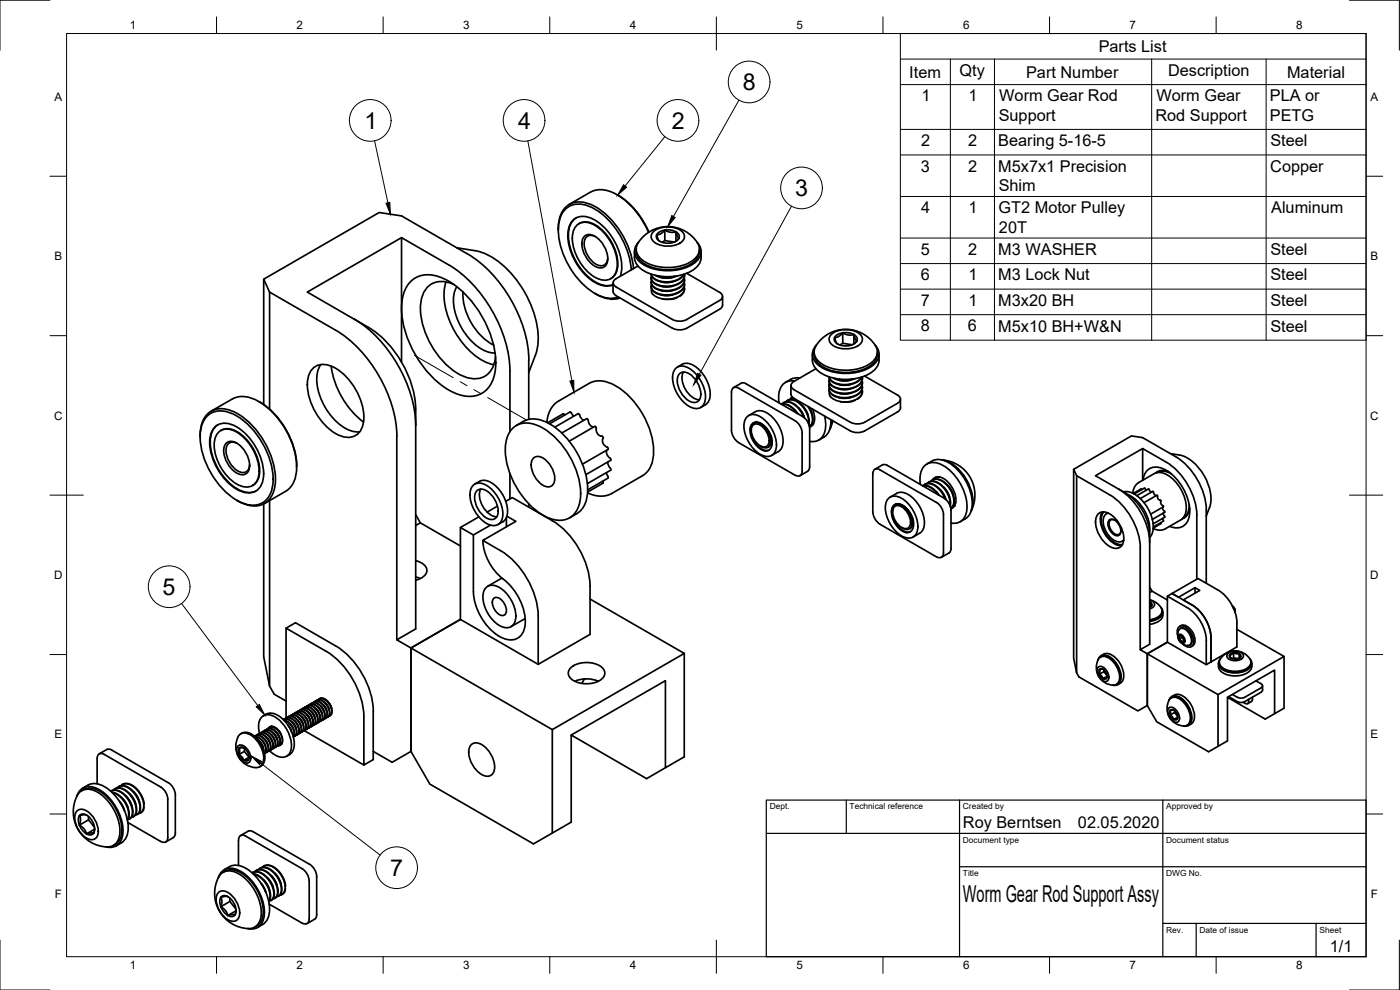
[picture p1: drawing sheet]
<svg xmlns="http://www.w3.org/2000/svg" width="420mm" height="297mm" viewBox="0 0 420 297" stroke-linecap="round" stroke-linejoin="round" font-family="sans-serif">
<!-- layer: Visible -->
<g fill="none" stroke="#000" stroke-width=".51">
<path d="M185.2 58.4l.4 .3M185.6 58.6a23.7 23.7 0 0 1 9.1 11.1M120.5 71.3l-28.3 16.3 14.2 8.2a31.9 31.9 0 0 1 17.4 20.4 24.1 24.1 0 0 1 .9 6.5l.1 66-5.7 3.3 4.2 2.4 14.9-8.5v-27.6M137.1 74.3a25 25 0 0 1 8.9 2 30.6 30.6 0 0 1 14.9 20 18 18 0 0 1-.2 10.3M167.5 69.1a8.1 8.1 0 0 1 4.1-8.1 9.7 9.7 0 0 1 9.1 2.4 25.7 25.7 0 0 1 9.4 17.2M170.9 61.3l6.3-3.7a8.7 8.7 0 0 1 9.1 1.6 25.3 25.3 0 0 1 8.3 10.5M172.9 67.9a4.1 4.1 0 0 1 5.6-.3 14.5 14.5 0 0 1 6.7 12.8 3.8 3.8 0 0 1-5.7 3.3 14.3 14.3 0 0 1-7.7-13.3l.2-1zM172.9 65.4a7 7 0 0 0-2.1 7.6 17.1 17.1 0 0 0 9.5 12.4 5.1 5.1 0 0 0 3.7 0M173.7 67.1a5.3 5.3 0 0 1 6.4 1.4 14.4 14.4 0 0 1 5.2 12.2 4.1 4.1 0 0 1-2 2.9M175.3 71a2.81 2.81 0 0 1 3.9 .4 7.7 7.7 0 0 1 2.9 7.8 2.32 2.32 0 0 1-3.6 .7 7.9 7.9 0 0 1-3.6-8.3zM178.7 71a2.14 2.14 0 0 0-2.5-.1 2.14 2.14 0 0 0-.9 2.3 7.2 7.2 0 0 0 4.8 6.5 2.04 2.04 0 0 0 2.3-2.3M190.4 75.5a5.5 5.5 0 0 0 3.9 6.3 14.9 14.9 0 0 0 14.8-1.6 4.9 4.9 0 0 0 1.3-4.7"/>
<path d="M190.9 74.8a5.3 5.3 0 0 0 4.3 5.3 14.3 14.3 0 0 0 13.2-1.7 4.1 4.1 0 0 0 1.5-3.6M191.5 79.8l-6.6 3.8a1.31 1.31 0 0 0-.9 1.3 1.31 1.31 0 0 0 .8 1.2l17.1 9.8 1.1 .4h1.9l1.2-.4 9.9-5.7M191.6 72.7a3.8 3.8 0 0 0 .6 6 14.8 14.8 0 0 0 16.5 0 3.8 3.8 0 0 0 .5-6M192.8 71.2a10.5 10.5 0 0 1 16.9 2.4 4.2 4.2 0 0 1-2.7 5.1 14.2 14.2 0 0 1-14.7-1.1 3.7 3.7 0 0 1-.2-5.6zM196.2 69.4a7.1 7.1 0 0 1 8.9 .5 2.1 2.1 0 0 1-1.1 3.1 7.2 7.2 0 0 1-8.2-.9 1.89 1.89 0 0 1 .4-2.7zM199.5 69.1v3.1M199.5 69a2.34 2.34 0 0 0-2.5 2.3l1 1.1M199.5 69h1.8l1.6 .6M202.4 72.6l-2.9-.4-.9 .5M202.9 69.6v2.8M202.9 69.6a1.56 1.56 0 0 1 .9 1.9M203.8 71.5a4.7 4.7 0 0 1-5.8 .9"/>
<path d="M203.8 71.5l-1.1 1M203.8 71.5l-.7-1.1a.71 .71 0 0 0-.3-.8 .71 .71 0 0 0-.8 .1l-1.7-.3a.86 .86 0 0 0-.9-.3 .86 .86 0 0 0-.6 .7l-.9 .5a.52 .52 0 0 0-.7 .2 .52 .52 0 0 0 .1 .7l.7 1.2M79.1 83.8v37.6M80.9 87.6v35.2M106.4 95.8a40.6 40.6 0 0 1 18.4 31.8M122.9 84.8a7.8 7.8 0 0 1 8.9-1.8 28 28 0 0 1 14.8 15.9 20.7 20.7 0 0 1 1.1 15.7 7.6 7.6 0 0 1-10.2 3.7 28 28 0 0 1-14.8-15.9 20.7 20.7 0 0 1-1.1-15.6zM133.8 84.6a19.1 19.1 0 0 0 2.8 15 19.7 19.7 0 0 0 11.6 9.8M136.2 85.3a6.5 6.5 0 0 0-8.7 1.8 13.8 13.8 0 0 0-.2 11.7 23.7 23.7 0 0 0 12.2 14.3 6.2 6.2 0 0 0 9-4.7l.2-1.3M137.1 86a11.5 11.5 0 0 0 .3 10.1 16.2 16.2 0 0 0 9.5 9.6l1.7 .2M138.9 87.6a18.3 18.3 0 0 0 9.2 15.9M178.5 88a8.9 8.9 0 0 0 7.6 1.4M184 84.9l.1 2.9 .7 .9 17.1 9.8 1.1 .4h1.9l1.2-.4 9.9-5.7"/>
<path d="M186.2 82.9a14.7 14.7 0 0 0-3.2-12.8 11.3 11.3 0 0 0-8.4-5.2 4.7 4.7 0 0 0-4.2 4.9 17.3 17.3 0 0 0 9.2 15.5 5.4 5.4 0 0 0 4.4 .1M189.4 81a24.3 24.3 0 0 0-11.3-18.5 7 7 0 0 0-8.5 .4 11.8 11.8 0 0 0-1.3 11 23.1 23.1 0 0 0 12.3 15.1 7.2 7.2 0 0 0 5 .1M195.4 82.3l.3 .8 1 .9 1.2 .4 2 .3h1.4l1.8-.6 1.3-.7 .8-1.1M195.4 82.3l.5 .8 .9 .8 1 .4 1.9 .3 1.6-.1 1.8-.5 1.3-.8 .7-.9M195.5 86.7v.6l.3 .8M195.8 88.1a7.2 7.2 0 0 0 7.5 1.1M196.7 82.6l1.5 .6 1.5 .2 1.7-.1 1.8-.5M197.2 82.7l2.4 .6 2.9-.4M198.3 88.5l1.3 .2 2.3-.2M198.3 83.2l1.7 .3 1.9-.3M201.9 87.2l-1.6 .2-2-.2M201.9 85.8l-1.5 .3-2.1-.2"/>
<path d="M201.9 84.5l-1.4 .3-2.2-.3M205.3 86l-.1 1.5-1.6 1.5-2.2 .7h-2.7M205.3 84.7v1.3l-1 1.2-2.1 1-1.7 .3-2.2-.2-1.7-.7-1.1-1.1v-1.1M205.3 83.4v1.3l-.9 1.1-1.5 .9-2.3 .5-2.4-.2-1.6-.7-1.1-1.1v-1.2M205.4 82.3l-.2 1.3-1.1 1.2-1.7 .7-2.1 .4-1.8-.2-2-.7-.9-1-.1-1.3M205.4 86.6l-.3 1.2-1.1 1.1M205.4 85.3l-.2 1.1-1.1 1.1-1.7 .8-2 .4-2.2-.3-1.5-.5-1.1-1-.2-1M205.4 84l-.3 1.2-1.1 1.1-1.7 .7-1.8 .3-1.9-.1-1.7-.5-1.2-1.1-.3-1M205.4 82.7l-.3 1.2-1.1 1.1-1.5 .7-2 .3-1.9-.1-1.8-.6-1.1-.9-.3-1.1M206.1 82l9.9 5.7M216 87.7a1.29 1.29 0 0 1 .9 1.2 1.29 1.29 0 0 1-.9 1.3M216.9 88.9l-.1 3-.8 .9"/>
<path d="M252.9 99.9v3.1M252.9 99.9a2.34 2.34 0 0 0-2.5 2.2 4.3 4.3 0 0 0 5.4 1.3 1.59 1.59 0 0 0 1.4-1.3 1.59 1.59 0 0 0-.9-1.7M252.9 99.9h1.8l1.6 .5M69.7 119.7l-6.3 3.7M69.7 119.7a8.3 8.3 0 0 1 8.6 1.1 24.9 24.9 0 0 1 10.7 19.9 7.9 7.9 0 0 1-3.3 6.7l-6.3 3.7M94 110.4a5.4 5.4 0 0 1 6.7 .1 18.3 18.3 0 0 1 8.4 16 4.8 4.8 0 0 1-7.2 4.2 18 18 0 0 1-9.6-16.6 5.9 5.9 0 0 1 1.7-3.7zM96.3 109.4a11 11 0 0 0 0 10.3 15.9 15.9 0 0 0 9.9 9.8l1.7 .1M99.4 109.9a25.8 25.8 0 0 0 9.7 16.7M120.5 108.6v-37.3l14.2 8.2a40.6 40.6 0 0 1 18.3 31.8v18.2M160.7 106.6l-2 5.2M203 110.3a3.7 3.7 0 0 1 4.6 .7 10.6 10.6 0 0 1 4.1 9 2.91 2.91 0 0 1-1.9 2.5 2.91 2.91 0 0 1-3-.6 10.1 10.1 0 0 1-4.6-10.4zM203.3 110.2a4.4 4.4 0 0 1 6.4 .6 9.9 9.9 0 0 1 3.2 9l-.7 1.2-.5 .4"/>
<path d="M203.9 112.2a2.55 2.55 0 0 1 3.5 .3 7 7 0 0 1 2.6 7.2 2.1 2.1 0 0 1-3.2 .6 7.2 7.2 0 0 1-3.3-7.6zM205.1 111.6a6.7 6.7 0 0 0 3.2 7.9l1.6 .4M219.8 116.6a1.29 1.29 0 0 1 1.8-.2l17 9.8 1 .8 .9 1.7 .2 1.2v11.4a1.31 1.31 0 0 1-.6 1.4 1.31 1.31 0 0 1-1.5-.1l-17-9.8-1.3-1.3-.6-1.2-.2-1.2v-11.4zM220.1 116.3l2.3-1.3 1.1-.1 17.4 10 .9 .8 1 1.7 .2 1.2v11.4M237.4 115.7v2.6M237.4 118.3l.2 .6 .7 .6M237.7 119.1l-.3 .5 .5-.3M238 119.3l-1.1 .6M238.3 116.9l16.9 9.8 1.2 .4h1.9l1.2-.4 9.9-5.7M238.3 119.5l16.9 9.8M238.3 114.5a1.29 1.29 0 0 0-.9 1.2 1.29 1.29 0 0 0 .9 1.2M238.4 114.3a4 4 0 0 0-4.7 4.3l.1 2.2"/>
<path d="M240 113.4l-1.9 .1-2.4 1.2M243.8 106.3v1.8M243.8 108.1a6.1 6.1 0 0 0 5 5 14.6 14.6 0 0 0 13.7-2.1 4.1 4.1 0 0 0 1.3-2.9M244.3 105.6v.7M244.3 106.3a5.4 5.4 0 0 0 4.4 4.6 14.3 14.3 0 0 0 13.1-1.6 4 4 0 0 0 1.5-3M244.8 110.6l-6.5 3.9M245 103.5a3.8 3.8 0 0 0 .6 6 14.8 14.8 0 0 0 16.5 0 3.8 3.8 0 0 0 .5-6M246.2 102a10.5 10.5 0 0 1 16.9 2.4 4.2 4.2 0 0 1-2.7 5.1 14.2 14.2 0 0 1-14.7-1.1 3.7 3.7 0 0 1-.2-5.6zM248.8 113.1l.3 .8 .8 .8 1.8 .7 1.4 .2 1.6-.1 1.7-.5 1.4-.8 .8-1.1M248.8 113.1l.5 .9 1 .7 2.7 .7 1.7-.1 1.7-.4 1.3-.7 .8-1M248.9 117.5v.7l.3 .8M249.2 119a7.2 7.2 0 0 0 7.5 1.1"/>
<path d="M249.6 100.2a7.1 7.1 0 0 1 8.9 .5 2.1 2.1 0 0 1-1.1 3.1 7.2 7.2 0 0 1-8.2-.9 1.89 1.89 0 0 1 .4-2.7zM250.1 113.4l1.4 .6 1.5 .2h1.7l1.9-.6M250.6 113.6l2.4 .5 2.8-.4M251.4 103.2l-.7-1.2a.48 .48 0 0 1-.2-.7 .48 .48 0 0 1 .7-.1l1-.6a.93 .93 0 0 1 1.6-.3l1.7 .2a.66 .66 0 0 1 .8 0 .66 .66 0 0 1 .2 .8l.3 .7a.44 .44 0 0 1 .3 .5 .44 .44 0 0 1-.5 .3l-.5 .5M251.7 119.3l1.7 .2 1.9-.2M251.7 115.4l1.3 .2 2.3-.2M255.3 118l-1.6 .2-2-.2M255.3 116.7l-1.5 .2-2.1-.2M255.3 114.1l-1.7 .2-1.9-.2M255.8 103.4l-2.9-.4-.9 .5M256.3 100.4v2.8M258.7 116.8l.1 .9-.3 .8-1.5 1.3-2.2 .7h-2.7"/>
<path d="M258.7 115.5l-.1 1.5-.9 1-1.7 .9-2.1 .4-2.2-.2-1.7-.6-1-1.1-.1-1.2M258.7 114.2v1.1l-.9 1.4-1.7 .9-2.1 .4-2.4-.2-1.5-.6-1.1-1.1-.1-1.2M258.8 113.1l-.2 1.2-.9 1.2-2 .9-2 .3-2.2-.2-1.6-.7-.9-.9-.1-1.3M258.8 117.4l-.4 1.4-1.1 1M258.8 116.1l-.2 1-1.1 1.2-1.7 .8-1.6 .4-1.9-.1-1.9-.5-1.3-1-.3-1.2M258.8 114.8l-.2 1.1-1.2 1.2-1.7 .8-1.8 .3-2-.2-1.7-.6-1.1-.9-.3-1.1M258.8 113.5l-.4 1.4-1.1 1-1.4 .6-1.9 .3-2.1-.1-1.8-.6-1-.9-.3-1.1M259.5 112.8l9.9 5.7a1.29 1.29 0 0 1 .9 1.3 1.29 1.29 0 0 1-.9 1.2M263.3 105.6v.7M263.8 106.3v1.8M270.2 119.8l.1 2.6-.5 .9-10.3 6M60 131.1a8.3 8.3 0 0 1 3.4-7.7 8.7 8.7 0 0 1 9.2 1.5 24.7 24.7 0 0 1 10 20.3 6.4 6.4 0 0 1-6.3 6.6 10.8 10.8 0 0 1-5.3-1.7"/>
<path d="M62.5 124.6a7.2 7.2 0 0 1 8.5 .2 23.8 23.8 0 0 1 10.9 20.4 6.2 6.2 0 0 1-6.1 6.4 14.7 14.7 0 0 1-10.3-6.4 21.9 21.9 0 0 1-5.1-16.8 6.9 6.9 0 0 1 2.1-3.8zM64.6 128a5.1 5.1 0 0 1 6.4 .1 17.5 17.5 0 0 1 8.1 15.2 4.6 4.6 0 0 1-7 4 17.2 17.2 0 0 1-9.1-15.8 5.6 5.6 0 0 1 1.6-3.5zM65.4 129.9a4.1 4.1 0 0 1 5.6-.3 14.5 14.5 0 0 1 6.7 12.8 3.8 3.8 0 0 1-5.7 3.3 14.3 14.3 0 0 1-7.6-13.3l.2-.9zM65.4 127.5a7.1 7.1 0 0 0-2 7.7 16.8 16.8 0 0 0 9.8 12.3 4.8 4.8 0 0 0 3.6-.2M66.2 129.2a5.4 5.4 0 0 1 6.4 1.3 14.4 14.4 0 0 1 5.2 12.3 4.1 4.1 0 0 1-2 2.9M67.8 133.1a2.81 2.81 0 0 1 3.9 .3 7.7 7.7 0 0 1 2.9 7.8 2.32 2.32 0 0 1-3.6 .7 7.9 7.9 0 0 1-3.6-8.3zM71.2 133a2.14 2.14 0 0 0-2.5 0 2.14 2.14 0 0 0-.9 2.2 7.2 7.2 0 0 0 4.9 6.6 2.04 2.04 0 0 0 2.2-2.3M77.7 120.5a23.9 23.9 0 0 1 11.3 19.6M119.1 130.9v61.1M154.1 128.3a7.4 7.4 0 0 1 8.9 .2 24.5 24.5 0 0 1 11.2 21 6.4 6.4 0 0 1-6.3 6.6 15.2 15.2 0 0 1-10.7-6.6 22.5 22.5 0 0 1-5.3-17.3 7.2 7.2 0 0 1 2.2-3.9zM157.1 126.4l-2.2 1.3M157.1 126.4a8.3 8.3 0 0 1 8.6 1.2 24.9 24.9 0 0 1 10.7 19.9 8 8 0 0 1-5.5 7.9"/>
<path d="M158.7 125.8v-17.8a40.5 40.5 0 0 0-18.4-31.8l-19.8-11.4-6.7-1-34.7 20 1.8 3.8 19.8 11.5a40.5 40.5 0 0 1 18.4 31.8M160 137.5a2.55 2.55 0 0 1 3.6 .4 7 7 0 0 1 2.6 7.1 2.1 2.1 0 0 1-3.2 .6 7.2 7.2 0 0 1-3.3-7.6zM164.1 126.7l.3-1.8 .6-1.7 1.8-2.2 10.1-6a8.3 8.3 0 0 1 8.5 1.2 24.9 24.9 0 0 1 10.8 19.8 7.9 7.9 0 0 1-3.3 6.7l-10.3 5.8-1.2 .3h-1.8l-3.3-.9M169.3 124.4l.2 .1M169.3 124.4l-.3-.2-4.6 2.7M170.8 132.4l7.7-4.5 .3 .2a3.2 3.2 0 0 0 1.2 2.6l.3 .2a.55 .55 0 0 1 .7 .2 .55 .55 0 0 1-.2 .7 2.32 2.32 0 0 0 1.6 2.5l.1 .5-7.7 4.5M171 123.6l-6.1 3.6M171.1 123.6l.4 .3M171.5 123.9l.7 1M173.5 124.1l-7 4.1M173.5 124.1l.4 .4M174 124.5l.6 1.2 .6 .4"/>
<path d="M178.2 128.1a2.56 2.56 0 0 1-1.8-2.4l-.4-.1-7.4 4.3M182.2 135a2.51 2.51 0 0 0 1.1 2.8v.3l-7.5 4.3M182.4 138.6l.1 .8 .8 1.2v.5l-7 4M211.7 121.5l-1.4 .8M224.4 124.9a3.7 3.7 0 0 1 4.5 .6 10 10 0 0 1 3.8 9.8 2.85 2.85 0 0 1-4.6 1 10 10 0 0 1-4.5-10.3zM225.1 128.8l.7 2.6 1.5 2.3 1.9 1.3 .8 .2 .8-.2M225.6 127.5l-.2 1.6M226 127l-.7 .9-.2 1M226 127.5a2.41 2.41 0 0 1 3.2 .9 5 5 0 0 1 1.4 5 1.84 1.84 0 0 1-3 0 5.3 5.3 0 0 1-1.9-5.5zM226.1 127l-.6 .6-.3 .8-.1 1.4 .4 1.3 1.4 2.5 1.8 1.4a2.02 2.02 0 0 0 2.2 0 2.02 2.02 0 0 0 .9-2.1l-.4-2.2-1.6-2.5-1.1-1-1-.5h-1l-.7 .3 1.1-.2 1.2 .3 1.2 .9 1 1.2 .7 1.5 .4 1.5-.2 1.2-.7 .7M226.7 123.5l-2 1.2M226.7 123.5a5 5 0 0 1 5.6 2.2 8.7 8.7 0 0 1 2.2 8.9l-.9 .9-2 1.1"/>
<path d="M227.8 127.1l1.1 .7 1.3 1.5 .6 1.2 .5 1.6-.1 1.2-.7 .9-1.1 .2-1.3-.6M227.8 127.2l.9 .2M227.8 127.2l1.4 .8 1.3 1.5 .8 2.1-.1 1.6M234.5 121.3l1.1-.1 1.1 .4 1.4 1 1.3 1.5M234.5 121.3h1.1l1.4 .6 2 2M234.7 121.2l1.2-.6 1.9 .5 1.2 .8 1 1.1 1.2 2.1M235.1 120.9l1.4-.4 1.9 .8 1.7 1.5 1.3 2.6-.7-1.7-1.1-1.4M235.8 120.6l1-.6h1l1.1 .4 1.2 .8 1.2 1.4 1 1.8 .4 1.4v1.3M236.2 120.2l1.1-.3 1.1 .1 1.2 .6 1.1 1 1.2 1.5 .6 1.5 .3 1.5-.1 1.2M238.5 123l1 1.1M240.8 121.7l1.2 1.5 .6 1.5M242.4 121.9l1 1.7 .4 2.1-.2 1.4-.6 .8 .8-.9 .2-1.3-.3-1.5-1-2.1"/>
<path d="M242.8 122.2l.9 1.9M243.8 122.7a4.5 4.5 0 0 1-.3 5.2l-.5 .2M243.9 127.3h.1M244.1 127.2l-.6 .2M244.1 127.2h.1M247.5 124.8a7.1 7.1 0 0 1-1.2 6.9 3.7 3.7 0 0 1-3.3 .7M249.3 125.9a5.5 5.5 0 0 1-3.6 6.1M249.6 126l-.5 2.7 .8-2.4M255.2 129.3l1.2 .4 1.3 .1 1.8-.5M278.2 139.2a5.6 5.6 0 0 1 7.4 .2 14.9 14.9 0 0 1 6 13.6 4.1 4.1 0 0 1-1.9 2.6M282.7 138a10.6 10.6 0 0 1 8.8 15.2 12.4 12.4 0 0 0-3.4-12l-1.5-1.4-1.6-1.1zM342.9 134.6l-14.1 8.1 7 4.1"/>
<path d="M351.2 136.1a12.2 12.2 0 0 1 10.7 7.6 11.3 11.3 0 0 1 .1 11.1M79.1 151.2v45.9l1.8 8.8 1.4 2.4 3.6 2M80.9 150.2v55.7M124.8 154.4l1.4 2.5 12 6.9M126.2 156.9l-1.4 .8M142.2 145.5a3.7 3.7 0 0 1 4.6 .6 10.6 10.6 0 0 1 4 9.1 2.91 2.91 0 0 1-1.8 2.4 2.91 2.91 0 0 1-3-.6 10.1 10.1 0 0 1-4.7-10.4zM142.5 145.3a4.4 4.4 0 0 1 6.4 .6 9.9 9.9 0 0 1 3.2 9 3.9 3.9 0 0 1-2.6 2.5M143 147.3a2.55 2.55 0 0 1 3.6 .4 7 7 0 0 1 2.6 7.1 2.1 2.1 0 0 1-3.2 .6 7.2 7.2 0 0 1-3.3-7.6zM143.7 155.1l-5.5 3.2 3.9 2.2 5.1-2.9M144.3 146.7a6.7 6.7 0 0 0 3.1 7.9l1.7 .5M149.3 151.9l-3.1 1.8M151.8 150.4l1.9-1.1 12.1 6.9a25 25 0 0 1 11.3 19.6v14.5l-15.6 9-23.3-13.4-14.9 8.5 42.5 24.5 39.6-22.8-28.3-16.4"/>
<path d="M152 155.3v2.8M152.1 154.9l2.7 1.5-9.9 5.7a33.2 33.2 0 0 1 8.9 5.8 25.3 25.3 0 0 1 7.7 16.9v14.5M153 142.1v7.6M158.7 151.2v1M180.9 144.3l.1 .7-4.6 2.6M182 141.8l.4 1.1M182.4 142.9l.1 .5-6.1 3.6M243 140l-.4 1.2-2.5 1.5M262.6 140.8l2.2-1.3h1.1l17.4 9.9 1.3 1.3 .6 1.2 .2 1.2v11.9l-.6 .9-2.3 1.3M264.1 141l16.9 9.7 1 .8 .9 1.7 .3 1.2-.1 11.4a1.28 1.28 0 0 1-.6 1.4 1.28 1.28 0 0 1-1.5-.1l-16.9-9.8M264.1 140.9a1.29 1.29 0 0 0-1.5-.1 1.29 1.29 0 0 0-.7 1.4l.1 12 .7 1.8 1.4 1.3M266.8 149.4a3.7 3.7 0 0 1 4.6 .6 10 10 0 0 1 3.8 9.8 2.85 2.85 0 0 1-4.6 1 10 10 0 0 1-4.6-10.3z"/>
<path d="M267.1 149.2a4.5 4.5 0 0 1 6.9 .3 9.8 9.8 0 0 1 3.2 8.9 4.4 4.4 0 0 1-3.2 2.7M267.6 153.3l.6 2.4 1.5 2.4 1.8 1.3 .9 .3 .8-.2M268 152l-.1 1.6M268.5 151.5l-.8 .9-.1 1M268.5 152a2.41 2.41 0 0 1 3.1 .9 5 5 0 0 1 1.4 5 1.84 1.84 0 0 1-3 0 5.3 5.3 0 0 1-1.8-5.5zM268.5 151.5l-.6 .7-.3 .8 .2 2.3 1.5 2.7 1.8 1.5a2.04 2.04 0 0 0 2.3 0 2.04 2.04 0 0 0 .8-2.1l-.5-2.5-1.8-2.5-1.9-1.2h-.9l-.6 .2 1-.1 1.3 .4 1.1 .7 1.1 1.4 .7 1.6 .3 1.1-.2 1.3-.7 .8M270.2 151.6l1 .3M270.2 151.6l1.7 1.1 1.2 1.6 .7 2-.2 1.4M270.3 151.6l1 .7 1.3 1.5 .9 1.7 .2 1.3-.1 1.1-.7 .8-.9 .2-1.4-.7M276.2 145.3a5.9 5.9 0 0 1 1.9-6.1 6.3 6.3 0 0 1 7 2 14.6 14.6 0 0 1 4.9 12.9 3.7 3.7 0 0 1-4.6 2.8M277.1 145.7l1.4-.6 1 .1 1 .5 1.8 1.7 1.3 2.3M277.5 145.4l1.5-.4 2 .8 1.6 1.6 1.2 2.4-.7-1.7-1-1.3"/>
<path d="M278.2 145.1l1.1-.6h.9l1.3 .5 1.2 .9 1.8 2.6 .6 1.7v1.4M278.7 144.7l.8-.3 1.2 .1 1.4 .7 1.2 1 .9 1.3 .8 1.7 .3 1.2-.1 1.4M279.4 144.4l1-.6 1.3 .1 1.7 .9 1.1 1.2 1.1 1.6 .6 2-.1 1.9-.7 .9 .3-.2 .7-1.3v-1.3l-.6-1.8-1-1.7-1.1-1.2-1.5-.9-1.4-.3-1 .3a2.31 2.31 0 0 1 3.7-.2 7.5 7.5 0 0 1 3.1 7.8l-.7 .8-.5 .3M280.9 147.5l1 1.1M281.4 143l-.1 .2M281.5 148.4l-2-2-1.5-.6h-1.1l1.2-.1 1.4 .5 1.3 1.1 1 1.3M281.7 143.1h-.1M281.8 143.1l-.9 .3M282.1 143.1l-.8 .1-.8 .5M283.2 146.2l1.1 1.3 .7 1.7M284.3 145.5l1.2 1.6 .6 1.5M286.3 151.8h.2"/>
<path d="M286.5 151.7l-.6 .2M286.5 151.7h.1M289.7 155.6l-1.5 1M322.2 140.8l.9 1.9 9.9 5.7a20.3 20.3 0 0 1 9.2 16v30.5M323.1 142.7v59.2M329.8 154a3.2 3.2 0 0 1 3.9 .6 8.7 8.7 0 0 1 3.3 8.5 2.47 2.47 0 0 1-4 .9 8.7 8.7 0 0 1-4-8.9zM330.8 153.6a6.6 6.6 0 0 0 1.2 7.2l1.3 1.5a4.7 4.7 0 0 0 3.4 1.4M331.2 153.6a5.5 5.5 0 0 0 .4 6.3 5.8 5.8 0 0 0 5.2 3.5M331.2 153.6a5.7 5.7 0 0 0 .5 6.3 5.7 5.7 0 0 0 5.2 3.5M332.1 154.1h-.1M332.5 153.9l-.4 .2M332.6 153.9a2.75 2.75 0 0 0-1.3 3.9 6.4 6.4 0 0 0 4.7 4.8l1.3-.6-.4 .3"/>
<path d="M332.8 156.2a1.66 1.66 0 0 1 2.5 .5 2.91 2.91 0 0 1 .5 3.9 3 3 0 0 1-3.3-2.9zM334.5 156.1a1.19 1.19 0 0 0-1.5 .1 1.19 1.19 0 0 0-.1 1.5 2.85 2.85 0 0 0 2.9 2.6l.6-1M335.8 146.8a15.8 15.8 0 0 1 9.2 13.5M335.8 146.8a20.3 20.3 0 0 1 9.2 15.9M337.2 147.6a6.7 6.7 0 0 1 6 3 10.7 10.7 0 0 1 2.6 9.4l-.7 1.3M338.7 148.5a12.1 12.1 0 0 1 6.3 10.9M342.4 146.7l.3 .2M342.4 146.7l-2.3 1.4M342.9 144.1v-9.5l7.1 4a20.3 20.3 0 0 1 9.2 16v19.2M343 144.1a4.1 4.1 0 0 1 6.4-3.3 14.9 14.9 0 0 1 7.5 14.3 3.9 3.9 0 0 1-5.9 2.8M343.3 150.8l3.9-2.2 .1 .1a1.23 1.23 0 0 0 1.1 1.5 1.29 1.29 0 0 0 .8 1.7l-.1 .2-3.8 2.2M343.4 146.5l-3 1.7"/>
<path d="M343.4 146.4l.6 .7M345.5 147.7l-.8-1-3.5 2M346.2 147.7l-.3-.3-3.7 2.2M346.2 147.7l.3 .7 .5 .3M346.4 142.1l-5.2 3.1-.8 1.1-.4 1.7M346.4 142.1a5.3 5.3 0 0 1 5.9 1.9 11.2 11.2 0 0 1 3.4 10.4l-.8 1.2-.5 .4-4.7 2.7-1.8 .4-1.8-.5M347.5 141.8l1-.4h1.2l1.9 .8M347.5 141.5l-.5 .4M348.4 156.8v.3M348.4 157.1l-2.3 1.4M348.9 155.5l.2 .9-3 1.7M349 152.1a1.51 1.51 0 0 0 .6 1.5v.1"/>
<path d="M349.1 153.9l.5 1.3-3.5 2M349.5 153.7l-3.7 2.2M350.8 141.6l-1.3-.4h-1.2l-1.4 .7M355.5 155.3l-.6 .3M356.9 151.4l-.3 2.1-.5 1-.9 .7M357 152.5l-.3 1.2-.5 1-1.3 .9M124.7 168.2l.9 .3a3 3 0 0 1 2.4 3.2 4.2 4.2 0 0 1-3.3 2.4M124.7 173.1l1.4 .5M142.1 160.5v17a16.9 16.9 0 0 0 8.5 13.8 4.5 4.5 0 0 0 4.8 .2 4.5 4.5 0 0 0 2.2-4.2 17.3 17.3 0 0 0-7.5-14.3 15.9 15.9 0 0 1-5.2-10.9M146.1 176.1a3.7 3.7 0 0 1 4.6 .7 10.6 10.6 0 0 1 4 9 2.91 2.91 0 0 1-1.8 2.4 2.91 2.91 0 0 1-3-.5 10.1 10.1 0 0 1-4.7-10.4zM148 179.7a1.8 1.8 0 0 1 2.8 .6 3.2 3.2 0 0 1 .6 4.3 3.2 3.2 0 0 1-3.4-2.7 2.65 2.65 0 0 1 0-2.2zM150.6 173.4l-4.3 2.5"/>
<path d="M336.9 162.3l-.1 .1M345 176.2l.7 1.2 4.7 2.6M345 160.3v33l-2.8 1.6 2.1 1.3 6.1-3.5-6.1 3.5 21.2 12.2 19.9-11.4-14.2-8.2M345 180a4.7 4.7 0 0 1 3.7 3.2 3.6 3.6 0 0 1-3.6 2.8M345.7 177.4l-.7 .4M350.4 178.9l6 3.5M358.6 176.3v1.7M362 175v-22.1a20.3 20.3 0 0 0-9.2-15.9l-9.9-5.7-3.3-.5-17.4 10v56.7l.9 4.4 .7 1.2 17.7 10.2 2.8-1.6M85.9 188.5l12 6.9M97.9 195.4a25 25 0 0 1 11.3 19.6M100.7 193.8l-12-7-2.8 1.7-.1 27 .6-.2 .9 .1 1.6 1.4 .6 1.2 .3 1.1-.1 .7-.5 .7M100.7 193.8a24.9 24.9 0 0 1 11.3 19.6v14.5l-2.8 1.6v-14.5"/>
<path d="M123.3 194.4v31.1M157.6 185.6l-4.2 2.4M205.4 196.1v31l-5.7 3.2v-26.1l-28.3 16.3M329.6 197.9a2.16 2.16 0 0 1 3.7-.7 7.3 7.3 0 0 1 3 7 1.87 1.87 0 0 1-2.3 1.4M329.9 197.4a2.61 2.61 0 0 1 3.8 .7 6.5 6.5 0 0 1 2.1 6.5 2.15 2.15 0 0 1-3 .7 5.2 5.2 0 0 1-2.9-7.9zM330.3 197.2a2.57 2.57 0 0 1 3.3 .4 6.8 6.8 0 0 1 2.5 6.7l-1.1 1.1M330.4 196.8a3.1 3.1 0 0 1 4.7 .8 6.7 6.7 0 0 1 1.9 6.5l-.3 .5-1.3 .8M344.3 196.2v15.5M345 180.7h.2l.5 .9M345 180.6h.2M345.1 180a1.32 1.32 0 0 1 1.4 1.4 1.32 1.32 0 0 1-1.4 1.3M345.2 180.7v1.4"/>
<path d="M345.2 180.6l.5 .5v.5M345.7 181.6l-.6 .5M345.7 181.6l-.7 .5M348.4 182.2a2.11 2.11 0 0 1-1 3.5l-2.3 .7M348.7 183.3a2.78 2.78 0 0 1-2.8 2.8l-.8 .2M349 183.6v.9M349 184.5a3.9 3.9 0 0 1-3.9 2.8M353.4 190.5a1.79 1.79 0 0 1 1.5-2.7 4.7 4.7 0 0 1 3 5.9 1.9 1.9 0 0 1-2.9-.4M353.7 190.4a1.67 1.67 0 0 1 1.9 2.2l-.2 .3a1.67 1.67 0 0 1-1.8-2.2zM353.9 191.7l.7 .9M354 188a2.08 2.08 0 0 1 3 .5 4.4 4.4 0 0 1 1.3 5l-.8 .5M354.2 188.6a1.92 1.92 0 0 1 2.6 .9 3 3 0 0 1 .4 3.9l-.2 .2"/>
<path d="M354.6 190.7h-.2a.34 .34 0 0 0-.5 .1 .34 .34 0 0 0 .1 .4 .72 .72 0 0 0 .5 1.1l.1 .3 .7-.1M354.6 190.7a1.56 1.56 0 0 1 .7 1.8M354.6 190.7l-.7 .1v.9M354.7 190.8v.4l.7 .9-.8 .5M354.7 191.2l-.8 .5M355.3 192.5l-.7 .1M355.4 192.1l-.1 .4M356.4 182.3a12.4 12.4 0 0 1 5.6 9.9v7.2l1.4-.8M356.4 193.7a3.1 3.1 0 0 1-2.4-5 2.29 2.29 0 0 1 3 1.6l.5 1.1a1.53 1.53 0 0 1-1.1 2.3M357.8 181.5a12.5 12.5 0 0 1 5.6 9.8v7.3M365.7 199a3.1 3.1 0 0 0 3 3.6 6.7 6.7 0 0 0 6.6-1.6l.3-.5 .1-1.5M365.9 198.7a2.88 2.88 0 0 0 2.9 2.9 6.4 6.4 0 0 0 6.3-1.5l.3-1.4"/>
<path d="M366.2 197.7a2.15 2.15 0 0 0 1.6 3.2 6.8 6.8 0 0 0 7.3-1.2 1.69 1.69 0 0 0 0-2M366.3 197.7a2.16 2.16 0 0 0 1.2 3.6 7.3 7.3 0 0 0 7.6-.9 1.87 1.87 0 0 0 0-2.7M368.5 196.1a3.4 3.4 0 0 1 4.6 .3 1.57 1.57 0 0 1-1.8 1.8h-1.3a1.43 1.43 0 0 1-1.4-.6 1.43 1.43 0 0 1-.1-1.5zM370 182.2l.6 .8 .1 .8M370.1 182.2l.5 .9M370.1 182.3l.5 1.4M370.2 195.8v1.6M370.7 183.4l-.2-.9-.6-.6 .6 .8 .2 .8M371.2 186.8v7.3l-7.8 4.5M371.2 186.8a12.5 12.5 0 0 0-5.6-9.8l-6.1-3.4-7.8 4.5 2 1.1 4.9-2.9 1.5 .9-5 2.8 2.7 1.5-6.1-3.4-1.3 .8v13.8l11.6 6.7M371.7 197.6l-1.5-.2-.4 .2M371.9 196.1v1.4"/>
<path d="M371.9 196.1a2.1 2.1 0 0 0-2.9 .7l.5 .7M371.9 196.1l.4 .4v.5M372.3 197l-.5 .5M372.3 197l-.3-.5a.73 .73 0 0 0-1-.4h-.3a.91 .91 0 0 0-1.2 .3l-.1 .1a.37 .37 0 0 0-.4 .3 .37 .37 0 0 0 .2 .4l.3 .3M372.3 197a2.32 2.32 0 0 1-2.8 .5M375.1 197.7a5.3 5.3 0 0 0-8.9 0M385.4 197v15.5l-2.9 1.6v-13.1l-14.1 8.2M78 220l.9-.2 .8 .2 1.4 1.2 .6 1.1 .3 1.2-.1 .9-.5 .6M78.4 219.8l.7-.4 1 .1 .9 .7 .8 .8 .6 1.1 .2 1.5-.2 .7-.7 .4M78.7 219.6l.6-.2 .9 .1 1.1 .8 .7 .8 .7 2.2-.1 .7-.5 .6M79 214.8a4.2 4.2 0 0 1 5.9 1 9.9 9.9 0 0 1 3.2 9 3.3 3.3 0 0 1-2.1 2.1M79.2 219.4l.7-.4 1 .2 1.6 1.3 .7 1.4 .1 1.2-.2 .7-.7 .5"/>
<path d="M79.4 219.2l.6-.2 1 .1 1.6 1.5 .8 2.1-.1 .9-.5 .6M79.9 219l.7-.4 .8 .1 1 .6 .9 1 .5 1.1 .2 1.4-.2 .7-.6 .4M80.5 218.6a1.61 1.61 0 0 1 2.7 .1 4.3 4.3 0 0 1 1.3 4.5l-.6 .5h-.4l.5-.6 .1-.9-.3-1.2-.9-1.3-1.6-1.1-1.2 .1M80.6 218.6l.8-.4 .9 .1 1.6 1.4 .7 1.5 .2 1-.3 .9-.6 .3M80.9 218.3l.8-.2 .8 .3 1 .8 .8 1M81.4 217.9l-.1 .3 .3-.3M82.9 219.6l.6 .8 .4 1.1M83.6 219.2l.4 .5M85 215.9l.9-.2 .9 .4 1.5 1.5 .6 1.4 .1 .9-.3 .7-.6 .4M85.1 215.9l.8-.2 .8 .2 1.5 1.3 .6 1 .3 1.2-.1 .9-.5 .6M85.2 216.1l.7 .2 .9 .6 1 1.3 .6 1.7-.4 1.2M85.3 216.2l1.5 .8 .9 1.1 .6 1.6-.3 1.4"/>
<path d="M85.5 215.7l.7-.4 .9 .2 1.1 .6 .7 .8 .6 1.1 .2 1.3-.3 .9-.6 .4M86.2 215.3l.8-.4 1 .2 .9 .7 .8 1 .5 1 .2 1.3-.2 .7-.7 .4M86.5 215.1l.5-.2 1 .1 .9 .6 .8 1 .8 2-.1 .9-.5 .6M86.9 214.9l.8-.4 .7 .1 1.1 .7 .8 .9 .6 1.1 .2 1.4-.3 .8-.6 .3M87.1 217.2l1.1 1.8M87.2 214.7l.7-.3 .9 .3 1.6 1.4 .6 1.1 .2 1.2-.2 .9-.4 .4M87.5 219.4l-.4-.9-.7-.9 .6 .8 .6 1.3M87.7 214.5l.7-.4 .9 .2 1.7 1.4 .7 1.3 .1 1.2-.3 .9-.6 .3M87.8 216.8l1.1 1.8M87.9 214.3l.9-.3 .8 .3 1.4 1.2 .6 1.2 .3 1.1-.1 1-.5 .5M88.3 214.1l.9-.4 .9 .2 1 .7 .7 .8 .5 1.1 .2 1.4-.3 .8-.6 .3M88.5 216.4l.7 .8 .4 1"/>
<path d="M88.6 213.9l.6-.3 .9 .2 .9 .6 .9 1.1 .7 1.8-.1 1-.5 .5M89 213.7l.7-.4 1 .2 1 .5 .7 .9 .6 1.1 .2 1.3-.2 .8-.6 .5M89.2 216l.7 .8 .4 1M89.3 213.5l.6-.3 1 .2 1.6 1.4 .6 1.1 .2 1.2-.1 .7-.5 .6M89.8 213.3l.7-.4 .9 .1 .9 .6 1 1.1 .5 1.1 .1 1.3-.3 .7-.6 .4M90 215.5l.7 1 .3 .9M90 213l.9-.2 .8 .2 1.5 1.4 .5 1 .3 1.1-.1 1-.5 .5M90.5 212.9l.6-.4 .9 .1 1 .6 .9 1 .5 1.1 .2 1.4-.2 .7-.6 .3M90.7 215.1l1 1.9M90.8 212.6l.5-.2 .9 .2 1.6 1.3 .7 1.3 .2 1.1-.1 .7-.5 .6M91.2 212.5l.8-.4 .9 .1 1 .7 .8 1.1 .5 1.1 .2 1.1-.3 .7-.6 .4M91.3 219.2l17.9 10.3"/>
<path d="M91.4 214.7l1 1.9M91.5 212.2l.5-.2 1 .2 1.5 1.3 .7 1.1 .2 1.2-.1 .9-.5 .5M91.9 212l.7-.3 .9 .1 1 .6 .8 1 .5 1 .3 1.5-.4 .7-.5 .3M92.1 214.3l.6 .8 .4 1.1M92.2 211.8l.6-.2 1 .2 1.5 1.3 .8 2.2v.9l-.6 .6M92.6 211.6l.7-.3 1 .1 1.6 1.5 .6 1.1 .3 1.3-.3 .9-.6 .3M92.8 213.9l.6 .7 .5 1.2M92.9 211.4l.8-.2 .9 .2 1.3 1.3 .6 .9 .4 1.4-.1 .8-.6 .6M93.3 211.2l.8-.4 .9 .2 1 .7 .8 1 .5 1 .2 1.3-.3 .7-.6 .4M93.5 213.5l.7 .9 .4 .9M93.6 211l.5-.2 1 .2 .9 .5 .8 1 .8 2-.1 .9-.6 .6M94 210.8l.6-.4 1 .2 1 .6 .8 .9 .5 1 .3 1.6-.3 .7-.6 .3"/>
<path d="M94.2 213.1l.6 .8 .5 1M94.3 210.6l.5-.2 1.1 .2 1.5 1.4 .6 1.1 .3 1.2-.1 .7-.6 .6M94.7 210.4l.7-.4 .9 .1 .9 .6 .8 .9 .7 1.3 .2 1.2-.3 .9-.6 .3M94.9 212.7l.6 .8 .5 1M95 210.2l.8-.2 .8 .2 1.5 1.3 .9 2.2-.2 1-.5 .5M95.4 210l.6-.4h.7l.8 .4 .9 .8 1 1.7 .2 .8-.2 1.1M95.6 212.3l.7 .9 .4 .9M95.7 209.8l.9-.2 1.3 .5 1 1.1 .6 1.4M95.9 209.6a2.65 2.65 0 0 1 3.2 1.9 2.24 2.24 0 0 1-.4 3.4M96.2 209.5l-.1 .1M96.3 211.9l.7 .9 .4 .9M97 211.5l.6 .7 .5 1.1"/>
<path d="M97.7 211.1l.8 1 .3 .8M98.4 210.7l.8 .9 .3 .9M99 214.8l-.3 .1M165.8 218.9v31M171.4 200.2a7.7 7.7 0 0 1 9.7 .6 2.32 2.32 0 0 1-1.2 3.4 7.9 7.9 0 0 1-9-1 2.09 2.09 0 0 1 .5-3zM172.5 204.4a8.7 8.7 0 0 1 7 0M175.5 203.7l-.8 1.4M179.2 204.3l.2 .2M329.5 200.3a1.57 1.57 0 0 1 2.4 .6l.6 1.2a1.43 1.43 0 0 1 .3 1.5 1.43 1.43 0 0 1-1.3 .8 3.4 3.4 0 0 1-2-4.1zM331 200.8h-.6a.35 .35 0 0 0-.4 .2 .35 .35 0 0 0 .1 .4v.4a.9 .9 0 0 0 .6 1.2l.1 .2a.65 .65 0 0 0 1.1 .3h.2M331.3 201v.5l.9 1.2M331.3 201.5l-1.4 .8"/>
<path d="M332.1 203.5a2.09 2.09 0 0 0-1.9-2.8 1.98 1.98 0 0 0 .8 2.9M332.1 203.5l-.5 .3-.6-.2M332.2 202.8l-.1 .7M332.2 202.9l-1.2 .7M344.3 211.7l2.9 4.9 15.5 9 5.7-3.3v-13.1l11.3 6.6 2.8-1.7M350.7 212.5a1.57 1.57 0 0 1 2.4 .7l.7 1.1a1.43 1.43 0 0 1 .2 1.6 1.43 1.43 0 0 1-1.3 .8 3.4 3.4 0 0 1-2-4.2zM350.8 210.2a2.16 2.16 0 0 1 3.7-.7 7.3 7.3 0 0 1 3.1 7 1.87 1.87 0 0 1-2.4 1.3M351.1 209.7a2.61 2.61 0 0 1 3.8 .7 6.5 6.5 0 0 1 2.1 6.4 2.13 2.13 0 0 1-3 .8 5.2 5.2 0 0 1-2.9-7.9zM351.2 214.6l-.2-.5a.87 .87 0 0 1 .4-1.1 .87 .87 0 0 1 1.1 .3l.9 1.5-.1 1M351.2 214.6l1 1.3M351.5 209.4a2.57 2.57 0 0 1 3.3 .5 6.8 6.8 0 0 1 2.5 6.7l-1 1M351.7 209a3.1 3.1 0 0 1 4.6 .9 6.7 6.7 0 0 1 1.9 6.4l-.3 .5-1.2 .9"/>
<path d="M352.2 213h-.6a.39 .39 0 0 0-.4 .3 .39 .39 0 0 0 .1 .5v.3a.96 .96 0 0 0 .6 1.1l.1 .2a.59 .59 0 0 0 1 .3l.3 .1M352.5 213.3v.5l.9 1.1M352.5 213.8l-1.3 .8M353.3 215.8l-.5 .2-.6-.1M353.4 215.2l-1.2 .7M353.4 215.1l-.1 .7M365.5 208.4v15.5M373.1 210.7l.6 .4M374.8 209.8a1.08 1.08 0 0 1-.5 1.4l-.6-.2M375.9 209.2l-.2 1.1-1.3 .8M376.9 204.3l1.8 1.1 .2 .5-.4 .5M378.5 206.4l-5 2.8-.8 .3a3.9 3.9 0 0 1-2.8-1.1"/>
<path d="M378.9 205.8l-.2 1.7-5.6 3.2h-1.3l-3.1-1.7M23.1 238.9a3.8 3.8 0 0 1 5.5-2.5 14.8 14.8 0 0 1 8.2 14.2 3.8 3.8 0 0 1-4.9 3.5M24.1 237.5a5 5 0 0 1 6.2 .8 14.1 14.1 0 0 1 5.5 12.8 3.7 3.7 0 0 1-4.8 2.9 10.5 10.5 0 0 1-7.4-16zM24.5 237.2a5.3 5.3 0 0 1 6.8 1.1 14.3 14.3 0 0 1 5.1 12.2 4.1 4.1 0 0 1-2.4 3.2M24.8 236.5a5.6 5.6 0 0 1 7.5 .1 14.9 14.9 0 0 1 6 13.6 4.1 4.1 0 0 1-1.9 2.7M29.1 227.6v7.6M29.2 227.6a1.28 1.28 0 0 1 .6-1.4 1.28 1.28 0 0 1 1.5 .1l16.9 9.8 1 .8 .7 1.1 .4 1.2 .1 12a1.29 1.29 0 0 1-.7 1.4 1.29 1.29 0 0 1-1.4-.1l-9.9-5.7M32 224.9l-2.2 1.3M32 224.9l.7-.2 .8 .3M33.2 237.4l1.2-.3 1.6 .5 1.2 .9 1.4 1.7 .9 2 .3 1.8-.4 1.2-1.1 .7M33.3 237.4l1.1-.4 1.2 .2 1.5 .9 1.5 1.7 .9 1.8 .4 1.8-.3 1.6-.7 .7M33.5 237.7l1 .2 1.2 .7 1 .8 1.1 1.6 .7 1.5 .3 1.4-.1 1.3-.5 .8"/>
<path d="M33.5 225.1l17 9.7 1.3 1.3 .6 1.2 .2 1.2v11.4l-.1 .9-.5 .5M33.7 237.8l2.1 1 1.9 2.4 .9 2.7v1.1l-.4 .9M34 237.1l1.2-.6 1.2 .1 1.7 1 1.4 1.5 1.1 2.4 .3 1.9-.5 1.2-1 .6M34.4 236.7l1-.3 1.5 .3 1.4 .8 1.3 1.5 1.1 2.1 .3 1.6-.2 1.6-.8 .8M35.1 236.4l1.2-.6 1.5 .2 1.5 1 1.5 1.7 1 2.2 .2 1.7-.5 1.5-.9 .5M35.6 236.1l.9-.4 1.4 .2 1.3 .8 1.7 1.8 .9 1.8 .4 1.9-.3 1.4-.8 .8M36.2 235.8l1.3-.7 1.6 .4 1.4 .9 1.5 1.8 .9 1.9 .2 2-.4 1.2-1 .6M36.7 235.4l.8-.3h1.1l2.2 1.3 1.7 2.3 .5 1.2 .3 1.6M36.7 239.5l.9 1.1 .9 2M37.8 238.8l1.1 1.4 .7 1.7M38.9 238.2l1.2 1.4 .6 1.6M40.1 237.5l1 1.4 .8 1.7"/>
<path d="M71.3 224a1.8 1.8 0 0 1 2.8 .6 3.2 3.2 0 0 1 .5 4.2 3.2 3.2 0 0 1-3.4-2.6 2.65 2.65 0 0 1 .1-2.2zM71.4 221a2.64 2.64 0 0 1 4.3-.2 8.2 8.2 0 0 1 3.2 8 2.48 2.48 0 0 1-3.7 1.2 6.3 6.3 0 0 1-3.7-8.9M71.7 226.4a1.3 1.3 0 0 1-.2-1.5 1.3 1.3 0 0 1 1.2-.7 3.2 3.2 0 0 1 1.9 3.8M71.7 226.4l.5 .8 1 .9M72.3 220.2a3.2 3.2 0 0 1 4.2 .8 7.7 7.7 0 0 1 2.6 8l-1.1 1.1M73.1 224.4h-.7a.49 .49 0 0 0-.6 .2 .49 .49 0 0 0 .1 .6v.5a.93 .93 0 0 0 .7 1.3l.3 .5a.74 .74 0 0 0 .4 .6 .74 .74 0 0 0 .8-.1h.4M73.3 224.5v1l1.4 1.7-1.6 1M73.3 225.5l-1.6 .9M74.6 228a.99 .99 0 0 1-1.4 .1M74.8 227.1l-.3 .9M76.4 220.9l.7-.3 .9 .2 .8 .5 .9 1 .6 1.2 .2 1.3-.3 .8-.6 .3M76.5 221l.9 .2 .7 .4 1.1 1.2 .7 2-.1 .7-.4 .6 .3-.6 .1-.6-.6-1.9-1.2-1.4-1.5-.6"/>
<path d="M76.6 220.8l.5-.2 1.1 .2 .9 .6 .7 .9 .8 1.9-.1 1-.5 .6M77 220.6l.8-.4 .8 .1 .9 .5 .9 1.1 .7 1.3 .1 1.1-.3 .8-.6 .4M77.3 220.4l.7-.2 .9 .2 1.5 1.3 .5 .9 .4 1.4-.1 .7-.5 .7M77.5 222.1l1.2 1.6 .5 1.6M77.7 220.2l.8-.4 .9 .2 1.1 .7 .7 .9 .5 1.1 .2 1.3-.3 .8-.6 .3M77.9 222.5l.7 1 .4 1.3M77.9 220.1a4.4 4.4 0 0 1 1.4-5.5 5.3 5.3 0 0 1 5.5 2.5 9.1 9.1 0 0 1 2.3 8.6 3 3 0 0 1-4.8 .7l-1.4-1.2M77.9 222.5l.8 .9 .3 .9M78.6 222.1l.7 .8 .4 1M79.4 221.7l.6 .7 .4 1.1M80.1 221.3l.7 .9 .3 .9M80.8 220.9l.6 .8 .4 1"/>
<path d="M81.5 220.5l.8 1 .2 .8M82.2 220l.7 1 .3 .9M84.5 223.3h-.2M84.6 223h.1M84.7 222.8l-.5 .5M112 225.5l5.7 3.2 5.6-3.2M123.3 225.5l5.7 9.8 31.1 17.9 11.3-6.5v-26.2l22.7 13.1 5.6-3.3M141.3 223.5a2.81 2.81 0 0 1 4 .4 7.7 7.7 0 0 1 2.8 7.8 2.32 2.32 0 0 1-3.6 .7 7.9 7.9 0 0 1-3.5-8.3zM23 243.4a2.55 2.55 0 0 1 3.6 .3 7 7 0 0 1 2.6 7.1 2.1 2.1 0 0 1-3.2 .7 7.2 7.2 0 0 1-3.3-7.6zM23.8 247.6l.9 1.5 1.3 1.1M26 244.5l-1.5 .1a.48 .48 0 0 0-.6 .3 .48 .48 0 0 0 .2 .6v1.1a.91 .91 0 0 0-.2 .9 .91 .91 0 0 0 .7 .6l1.1 1.4a.66 .66 0 0 0 .4 .7 .66 .66 0 0 0 .8-.2h1.2M26 244.5a4.7 4.7 0 0 1 2.1 5.5"/>
<path d="M26 244.5a1.58 1.58 0 0 0-2 0 1.58 1.58 0 0 0-.5 2l.3 1.1M26.6 245v1l1.8 2.2M26.6 246l-2.8 1.6M28.1 250a1.47 1.47 0 0 1-2.1 .2M28.4 248.8l-2.4 1.4M28.4 248.6l-.3 1.4M35.9 240.4l.9 1.5 .6 1.4-1.4-2.6M36.4 252.9l-1.6 .9M42.3 243.8l-.7 .2M42.4 243.7h-.2M43.2 242.1v.5a1.66 1.66 0 0 1-1.6 1.5M52 251.3l-2.3 1.3"/>
<path d="M71.6 252.1v7.6M71.6 252.1a1.27 1.27 0 0 1 .6-1.4 1.27 1.27 0 0 1 1.5 .2l17 9.7 .9 .8 1 1.7 .2 1.2v11.4a1.29 1.29 0 0 1-.6 1.4 1.29 1.29 0 0 1-1.5-.1M72.2 250.7l2.3-1.3 1-.1 17.4 10M79.1 259.9l.9-.3h.9l1 .4 1.2 .8 1 1 1 1.8 .6 2.3M92.9 259.3l1.4 1.3 .7 1.8v12l-.3 1.2-2.5 1.5M65.5 267.9a2.55 2.55 0 0 1 3.5 .3 7 7 0 0 1 2.7 7.1 2.1 2.1 0 0 1-3.3 .6 7.2 7.2 0 0 1-3.3-7.5zM65.5 263.4a3.8 3.8 0 0 1 5.5-2.6 14.8 14.8 0 0 1 8.2 14.3 3.8 3.8 0 0 1-4.9 3.5M66.3 272.1l.9 1.5 1.2 1.1M67 261.7a5.3 5.3 0 0 1 6.7 1.1 14.3 14.3 0 0 1 5.2 12.2 4.1 4.1 0 0 1-2.4 3.2M68.4 269l-1.4 .1a.48 .48 0 0 0-.7 .2 .48 .48 0 0 0 .2 .6v1.2a.93 .93 0 0 0 .6 1.5l1 1.3a.76 .76 0 0 0 .5 .7 .76 .76 0 0 0 .8-.1h1.1M68.4 269a4.7 4.7 0 0 1 2.1 5.5M68.4 269a1.58 1.58 0 0 0-2 0 1.58 1.58 0 0 0-.4 2l.3 1.1"/>
<path d="M68.8 260.1l-1.5 .9M68.8 260a6.1 6.1 0 0 1 6.8 1.8 14.6 14.6 0 0 1 5.1 12.9 4.9 4.9 0 0 1-3.4 3.6M69 269.5v1l1.8 2.2M69 270.5l-2.7 1.6M70.5 274.5a1.47 1.47 0 0 1-2.1 .2M70.8 273.3l-2.4 1.4M70.8 273.1l-.3 1.4M74.5 278.6a10.5 10.5 0 0 1-8.5-16.1 4.2 4.2 0 0 1 5.8-.2 14.2 14.2 0 0 1 6.4 13.3 3.6 3.6 0 0 1-3.7 3M75.7 261.9l1.1-.3 1.4 .3 1.6 1.1 1.4 1.9 .8 2.1 .2 1.6-.6 1.3-.9 .5M75.7 261.9l1-.4 1.4 .3 1.5 .9 1.3 1.5 1.1 2 .3 1.6-.2 1.6-.8 .8M76 262.2l1.1 .3 1.4 .8 1.8 2.3 .6 1.5 .3 1.4-.1 1.1-.5 .9M76.1 262.3l1 .3 1.1 .7 1.9 2.3 .9 2.7v1.3l-.4 .8"/>
<path d="M76.4 261.6l1.2-.7 1.6 .3 1.6 1.1 1.3 1.6 .9 1.8 .3 2.1-.3 1.2-1.1 .7M76.9 261.2l.9-.3 1.7 .3 1.4 1 1.2 1.4 1 1.9 .4 1.8-.3 1.4-.8 .8M77.5 260.9l1.2-.6 1.4 .2 1.5 .9 1.6 1.7 1 2.2 .3 1.6-.5 1.6-1 .6M78 260.5l.9-.3 1.6 .3 1.4 .9 1.3 1.5 1 1.8 .4 1.8-.2 1.5-.9 .9M78.3 265l.9 1.2 .6 1.5M78.4 265.1l1.4 2.7M78.7 260.3l1.1-.6 1.4 .1 1.7 1 1.4 1.7 1.1 2.3 .2 1.7-.5 1.4-1 .5M79.1 264l1.1 1.3 .7 1.7M80.2 263.3l1 1.2 .8 1.9M80.8 271.3l9.9 5.7M81.4 262.7l1 1.3 .8 1.8M82.5 262l1.2 1.6 .6 1.5"/>
<path d="M84.8 268.3l-.7 .2M84.8 268.2h-.1M85.7 266.6l-.1 .5a1.76 1.76 0 0 1-1.6 1.5"/>
</g>
<!-- layer: Tweak Trail -->
<path d="M124.4 106.6l11.6 6.7M138.1 114.5l2.1 1.2M142.2 116.9l2.1 1.2M146.3 119.3l11.7 6.7" fill="none" stroke="#000" stroke-width=".3"/>
<!-- layer: Border -->
<g fill="none" stroke="#000" stroke-width=".3">
<path d="M15 .1h-15v15M20 10.1h390v276.9h-390zM65 5.1v5M115 5.1v5M165 5.1v5M215 5.1v10M265 5.1v5M315 5.1v5M365 5.1v5M405 .1h15v15M15 52.9h5M410 52.9h5"/>
<path d="M15 100.7h5M410 100.7h5M15 148.6h10M405 148.6h10M15 196.4h5M410 196.4h5M15 244.2h5M410 244.2h5M0 282.1v14.9h15M65 287v5M115 287v5M165 287v5"/>
<path d="M215 282.1v9.9M265 287v5M315 287v5M365 287v5M420 282.1v14.9h-15"/>
</g>
<!-- layer: TitleBlock -->
<path d="M230 240.1h180v46.9h-180zM230 250h180M254 240.1v9.9M288 240.1v46.9M349 240.1v46.9M288 260.1h122M349 277.1h61M359 277.1v9.9M395 277.1v9.9" fill="none" stroke="#000" stroke-width=".36"/>
<!-- layer: BOM -->
<g fill="none" stroke="#000" stroke-width=".3">
<path d="M270.2 10.1h139.8v92h-139.8zM270.2 17.7h139.8M285.2 17.7v84.4M298.4 17.7v84.4M345.6 17.7v84.4M380 17.7v84.4M221.8 30l-19.7 34.9M270.2 25.4h139.8M270.2 38.8h139.8M112.4 42.3l4 18.5M158.4 42.3l13.2 71.9M199.5 41l-11.9 14.8"/>
<path d="M270.2 46.5h139.8M270.2 59h139.8M237.5 61.9l-27.6 50.4M270.2 71.4h139.8M270.2 79.1h139.8M270.2 86.7h139.8M270.2 94.4h139.8M54.5 181.1l22.9 30.6M78.2 229l35.9 27.5"/>
<circle cx="111.1" cy="36.1" r="6.3"/>
<circle cx="157.3" cy="36.1" r="6.3"/>
<circle cx="203.5" cy="36.1" r="6.3"/>
<circle cx="224.8" cy="24.6" r="6.3"/>
<circle cx="240.5" cy="56.4" r="6.3"/>
<circle cx="50.8" cy="176" r="6.3"/>
<circle cx="119" cy="260.3" r="6.3"/>
</g>
<path d="M187.1 55.4l.9 .8-2.6 2.3zM115.8 61l1.2-.3 .2 3.5zM201.6 64.7l1 .5-2.2 2.8zM171 114.3l1.2-.2 .1 3.6zM209.4 112l1 .6-2.2 2.8zM76.9 212.1l.9-.7 1.7 3.1zM75.5 226.8l3.1 1.7-.7 .9z" fill="#000" stroke="#000" stroke-width=".3"/>
<g font-size="7">
<text x="222.9" y="27.1">8</text>
<text x="109.4" y="38.7">1</text>
<text x="155.5" y="38.7">4</text>
<text x="201.6" y="38.7">2</text>
<text x="238.6" y="58.9">3</text>
<text x="48.8" y="178.6">5</text>
<text x="117.1" y="262.9">7</text>
<text x="289" y="270.6">Worm Gear Rod Support Assy</text>
</g>
<g font-size="4.9">
<text x="329.7" y="15.6">Parts List</text>
<text x="272.9" y="23.3">Item</text>
<text x="288" y="22.8">Qty</text>
<text x="308" y="23.3">Part Number</text>
<text x="350.6" y="22.8">Description</text>
<text x="386.3" y="23.3">Material</text>
<text x="276.5" y="30.4">1</text>
<text x="290.7" y="30.4">1</text>
<text x="299.9" y="30.4">Worm Gear Rod</text>
<text x="347.1" y="30.4">Worm Gear</text>
<text x="381.1" y="30.4">PLA or</text>
<text x="299.7" y="36.4">Support</text>
<text x="346.8" y="36.4">Rod Support</text>
<text x="381.1" y="36.3">PETG</text>
<text x="276.4" y="43.8">2</text>
<text x="290.5" y="43.8">2</text>
<text x="299.6" y="43.8">Bearing 5-16-5</text>
<text x="381.3" y="43.9">Steel</text>
<text x="276.4" y="51.5">3</text>
<text x="290.5" y="51.5">2</text>
<text x="299.6" y="51.5">M5x7x1 Precision</text>
<text x="381.2" y="51.5">Copper</text>
<text x="299.7" y="57.4">Shim</text>
<text x="276.4" y="64">4</text>
<text x="290.7" y="64">1</text>
<text x="299.7" y="64">GT2 Motor Pulley</text>
<text x="381.5" y="64">Aluminum</text>
<text x="299.8" y="69.9">20T</text>
<text x="276.4" y="76.4">5</text>
<text x="290.5" y="76.4">2</text>
<text x="299.6" y="76.5">M3 WASHER</text>
<text x="381.3" y="76.5">Steel</text>
<text x="276.4" y="84.1">6</text>
<text x="290.7" y="84.1">1</text>
<text x="299.6" y="84.1">M3 Lock Nut</text>
<text x="381.3" y="84.1">Steel</text>
<text x="276.4" y="91.7">7</text>
<text x="290.7" y="91.8">1</text>
<text x="299.6" y="91.8">M3x20 BH</text>
<text x="381.3" y="91.8">Steel</text>
<text x="276.4" y="99.4">8</text>
<text x="290.5" y="99.4">6</text>
<text x="299.6" y="99.5">M5x10 BH+W&amp;N</text>
<text x="381.3" y="99.5">Steel</text>
<text x="289" y="248.5">Roy Berntsen</text>
<text x="323.5" y="248.5">02.05.2020</text>
<text x="399.1" y="285.7">1/1</text>
</g>
<g font-size="3.5">
<text x="39" y="8.8">1</text>
<text x="89" y="8.8">2</text>
<text x="139" y="8.8">3</text>
<text x="189" y="8.8">4</text>
<text x="239" y="8.8">5</text>
<text x="289" y="8.8">6</text>
<text x="339" y="8.8">7</text>
<text x="389" y="8.8">8</text>
<text x="16.3" y="30.2">A</text>
<text x="411.3" y="30.2">A</text>
<text x="16.3" y="78">B</text>
<text x="411.3" y="78">B</text>
<text x="16.2" y="125.9">C</text>
<text x="411.2" y="125.9">C</text>
<text x="16.2" y="173.7">D</text>
<text x="411.2" y="173.7">D</text>
<text x="16.3" y="221.6">E</text>
<text x="411.3" y="221.6">E</text>
<text x="16.4" y="269.4">F</text>
<text x="411.4" y="269.4">F</text>
<text x="39" y="290.8">1</text>
<text x="89" y="290.8">2</text>
<text x="139" y="290.8">3</text>
<text x="189" y="290.8">4</text>
<text x="239" y="290.8">5</text>
<text x="289" y="290.8">6</text>
<text x="339" y="290.8">7</text>
<text x="389" y="290.8">8</text>
</g>
<g font-size="2.5">
<text x="231" y="242.9">Dept.</text>
<text x="255" y="242.9">Technical reference</text>
<text x="289" y="242.9">Created by</text>
<text x="350" y="242.9">Approved by</text>
<text x="289" y="252.8">Document type</text>
<text x="350" y="252.8">Document status</text>
<text x="289" y="262.9">Title</text>
<text x="350" y="262.9">DWG No.</text>
<text x="350" y="279.9">Rev.</text>
<text x="360" y="279.9">Date of issue</text>
<text x="396" y="279.9">Sheet</text>
</g>
</svg>
